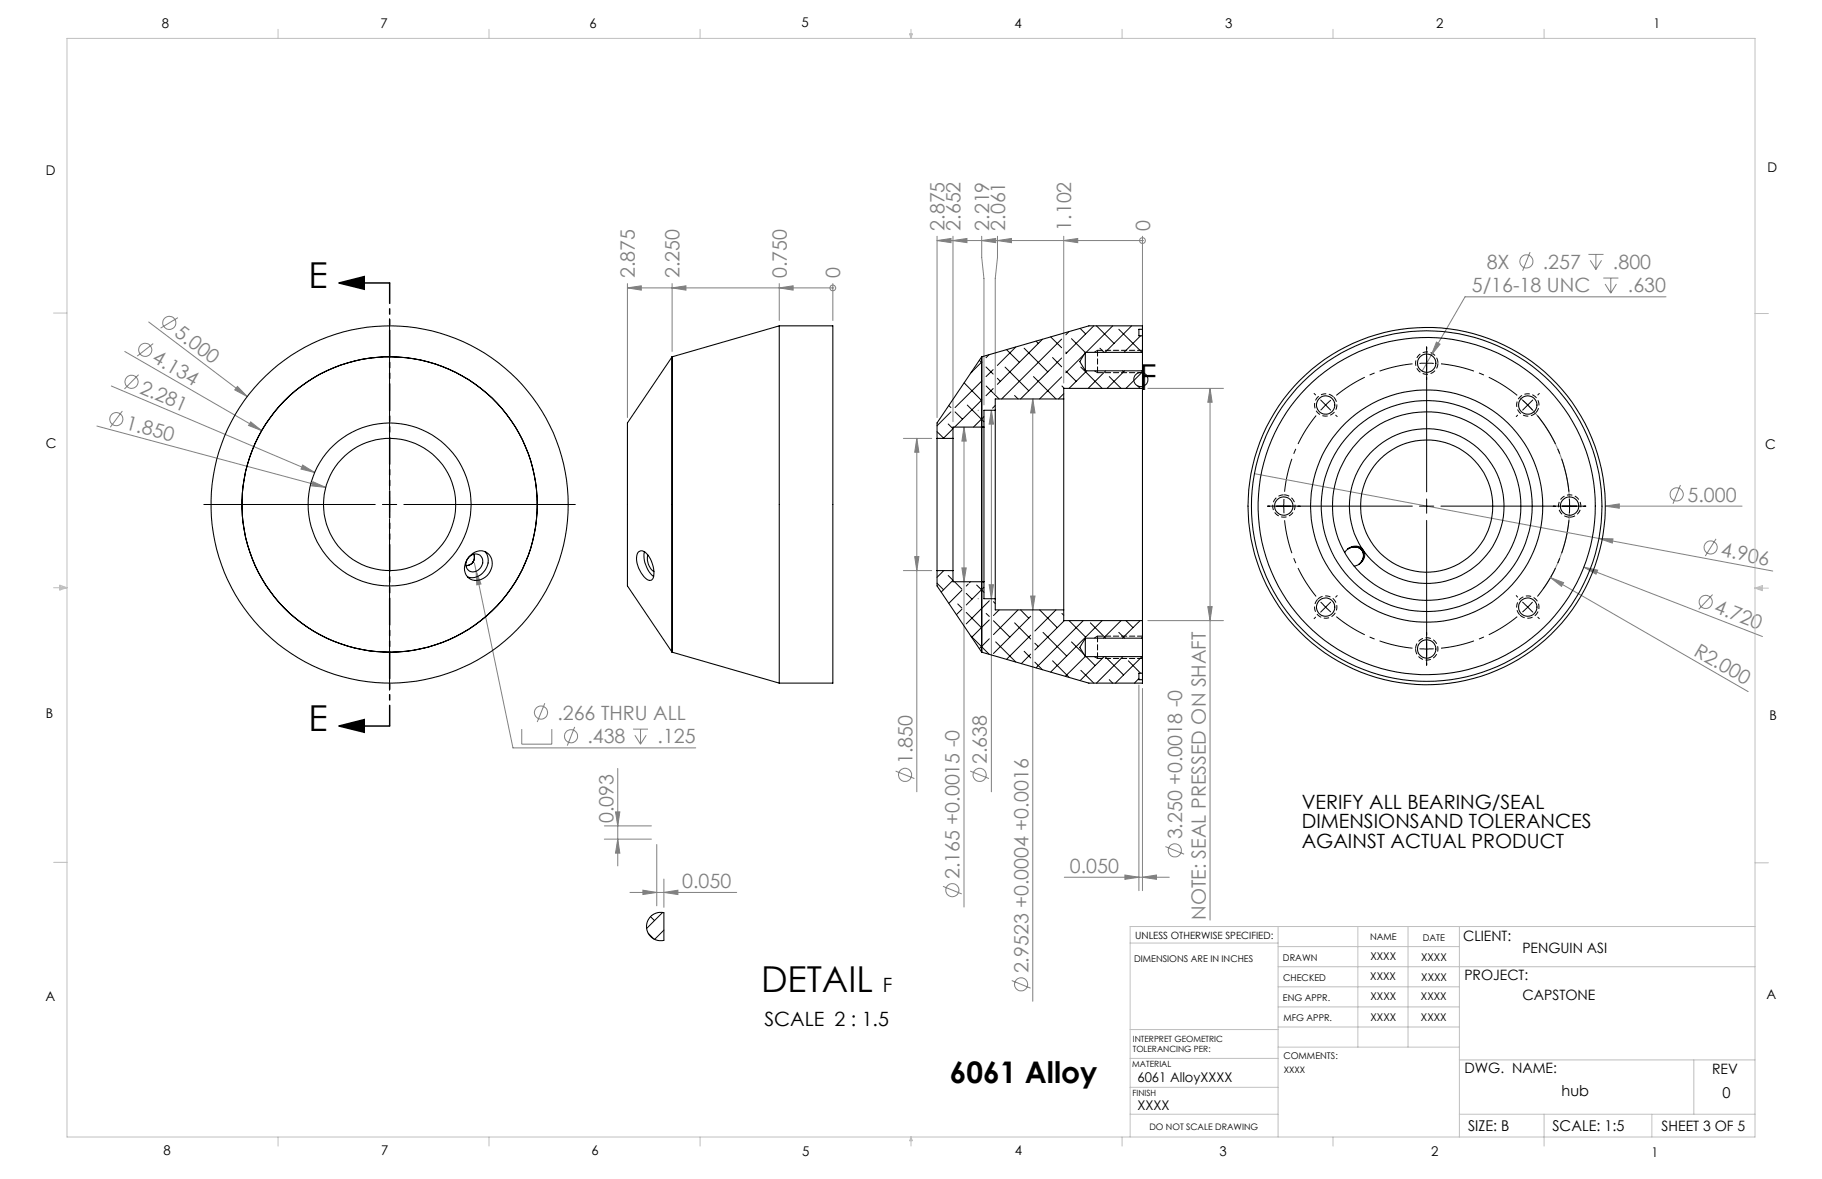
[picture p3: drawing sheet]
<svg xmlns="http://www.w3.org/2000/svg" width="432mm" height="279mm" viewBox="0 0 432 279" stroke-linecap="round" stroke-linejoin="round" font-family="sans-serif">
<g fill="none" stroke="#808080" stroke-width=".24">
<path d="M222.1 57h48.7M222.1 56v43M222.1 57l3.3-.5v1zM225.8 56v43.9M225.8 57l3.4-.5v1zM232.7 56v5l.5 5v30M232.7 57l3.3-.5v1zM236.4 56v5l-.5 5v27.3M236.4 57l3.3-.5v1zM252.1 56v34.8M252.1 57l3.3-.5v1zM270.8 57h.1"/>
<path d="M270.8 56v22.3M362.6 59.7l-1.7 4.5M35.2 76.3l23.4 17.7M42.2 75.3l-4.1 2.5M148.7 68.2h48.7M148.7 67.2v31.8M148.7 68.2l3.3-.5v1.1zM159.3 67.2v16.1M159.3 68.2l3.3-.5v1.1zM184.7 67.2v8.8M184.7 68.2l3.3-.5v1.1zM197.4 68.2h.1"/>
<path d="M197.4 67.2v8.8M376.4 60.3h3.6M376.9 61.7l1.3 2.2M378.2 60.3v3.6M379.6 61.7l-1.4 2.2M380 65.9h3.5M380.4 67.3l1.3 2.2M381.7 65.9v3.6M383.1 67.3l-1.4 2.2M394.8 70.3h-47.6l-8 13.9M26.4 91.5l48.2 20.5M29 97.4l-2.9 3.8"/>
<path d="M29.6 83.3l32.4 18.8M32.8 88.8l-3.3 3.4M36.3 81.4l-3.8 3M56.3 91.6l2.3 2.4-3-1.6zM59.4 100l2.6 2.1-3.1-1.3zM231.8 97.2h.1M234.9 97.2l.5 3.3h-1zM234.9 97.2v90.4M244.8 94.5l.5 3.4h-1zM244.8 94.5v142.8M272 92h17.9M286.8 92v126.1"/>
<path d="M286.8 92l.5 3.3h-1.1zM339.2 84.2l-2.2 3.7M340.4 81.1l.9 .5-2.1 2.6zM360.2 94.2a33.8 33.8 0 0 1 5.5 45.3M23 101l54.2 14.5M71.7 110.2l2.9 1.8-3.3-.8zM74.2 114.2l3 1.3-3.3-.4zM214.1 103.9h6.7M217.3 103.9l.5 3.3h-1zM217.3 103.9v83.7M228.5 101.2l.5 3.3h-1zM228.5 101.2v113.7"/>
<path d="M297.3 112.3l81.6 15.3M380.4 119.9l3.4-.5v1zM380.4 119.9h32.5M398.3 114.9l-1.8 4.5M112.4 133.4l.4 1.9M112.8 135.3l1.2 3.1-1 .2zM112.8 135.3l8.8 41.9h43.3M214.1 135.2h6.7M216.8 131.9h1l-.5 3.3zM228 134.6h1l-.5 3.3zM234.4 138.6h1l-.5 3.3zM367.5 136.9l3.1 1.2-.5 .9z"/>
<path d="M367.5 136.9l46.8 27M375.4 134.4l3.2 .7-.4 1zM375.4 134.4l42.3 16.4M378.9 127.6l3.4 .1-.2 1zM378.9 127.6l41.2 7.7M406.7 127.7l-2.6 4.1M231.8 141.9h.1M244.3 141.3h1l-.5 3.2zM272 147.1h17.9M286.2 143.8h1.1l-.5 3.3zM405.9 140.9l-3.3 3.5M123.6 172.8v3.6h7.2v-3.6"/>
<path d="M129.1 166.7l-1.8 4.4M136.2 172.3l-1.8 4.4M150 172.8h3.6M150.5 174.2l1.3 2.2M151.8 172.8v3.6M153.1 174.2l-1.3 2.2M269.9 162.3v48.8M270.8 163.2v47.9M143.2 195.7h11.2M143.2 198.9h11.2M145.9 192.4h1l-.5 3.3zM146.4 198.9l.5 3.3h-1z"/>
<path d="M146.4 182.1v23.1M212.3 182.7l4.4 1.8M229.9 182.7l4.5 1.8M149.3 211.5h25.3M152.4 211l3.2 .5-3.2 .5zM155.6 200.1v14.6M157.3 211.5l3.4-.5v1zM157.3 208.3v6.7M223.5 210l4.4 1.8M252.2 207.9h24.9M266.6 207.4l3.3 .5-3.3 .5zM270.8 207.9l3.3-.5v1z"/>
<path d="M276.2 200.6l4.4 1.8M239.8 232.4l4.4 1.8"/>
<circle cx="270.7" cy="57" r=".69"/>
<circle cx="40.1" cy="76.5" r="1.55"/>
<circle cx="197.4" cy="68.2" r=".68"/>
<circle cx="361.7" cy="62" r="1.56"/>
<circle cx="27.6" cy="99.3" r="1.56"/>
<circle cx="31.2" cy="90.5" r="1.55"/>
<circle cx="34.4" cy="82.9" r="1.55"/>
<circle cx="397.4" cy="117.1" r="1.55"/>
<circle cx="405.4" cy="129.7" r="1.56"/>
<circle cx="404.2" cy="142.7" r="1.55"/>
<circle cx="128.2" cy="168.9" r="1.55"/>
<circle cx="135.3" cy="174.5" r="1.55"/>
<circle cx="214.5" cy="183.6" r="1.56"/>
<circle cx="232.2" cy="183.6" r="1.56"/>
<circle cx="225.7" cy="211" r="1.55"/>
<circle cx="278.4" cy="201.5" r="1.56"/>
<circle cx="242" cy="233.3" r="1.55"/>
</g>
<g fill="none" stroke="#000" stroke-width=".24">
<path d="M92.3 75.5v40.7M311.4 93.2l.4 .4M313 94.8l1.2 1.2M314.2 96l-1.2 1.2M314.2 96l1.1 1.2M315.4 94.8l-1.2 1.2M316.5 98.4l.4 .3M336.4 86.1h3.4M338.1 82.2v34.4M359.7 98.4l-.4 .3M360.8 94.8l2.4 2.4M363.3 94.8l-2.4 2.4"/>
<path d="M364.8 93.2l-.3 .4M48.3 119.6h40.6M90.6 119.6h3.4M92.3 117.9v3.3M95.7 119.6h40.6M300.4 119.9h34.3M304.3 118.3v3.3M336.4 119.9h3.4M338.1 118.3v3.3M341.5 119.9h34.3M371.9 118.3v3.3M92.3 122.9v40.7"/>
<path d="M338.1 123.3v34.4M311.8 146.3l-.4 .3M313 142.7l2.4 2.4M315.3 142.7l-2.3 2.4M316.9 141.1l-.4 .4M336.4 153.7h3.4M359.3 141.1l.4 .4M360.9 142.7l1.2 1.2M362.1 143.9l-1.3 1.2M362.1 143.9l1.2 1.2M363.2 142.7l-1.1 1.2M364.5 146.3l.3 .3"/>
<circle cx="270.4" cy="89.9" r="1.69"/>
</g>
<path d="M80.3 67.1l6-1.6v3zM80.3 67.1h12M80.3 172l6-1.5v3zM80.3 172h12" fill="none" stroke="#000" stroke-width=".35"/>
<path d="M316.1 94.1a2.65 2.65 0 0 1-1.2 4.4 2.65 2.65 0 0 1-3.3-3.1 2.65 2.65 0 0 1 4.3-1.5l.2 .2M340.8 86a2.65 2.65 0 0 1-3.9 2.4 2.65 2.65 0 0 1-.2-4.6 2.65 2.65 0 0 1 4.1 2v.2M364 97.8a2.65 2.65 0 0 1-4.5-1.1 2.65 2.65 0 0 1 3.1-3.3 2.65 2.65 0 0 1 1.5 4.3l-.1 .1M304.3 117.3a2.65 2.65 0 0 1 2.3 3.9 2.65 2.65 0 0 1-4.5 .2 2.65 2.65 0 0 1 1.9-4.1h.3M372 122.6a2.65 2.65 0 0 1-2.3-3.9 2.65 2.65 0 0 1 4.5-.2 2.65 2.65 0 0 1-2 4l-.2 .1M312.3 142a2.65 2.65 0 0 1 4.4 1.1 2.65 2.65 0 0 1-3.1 3.4 2.65 2.65 0 0 1-1.4-4.3l.1-.2M335.5 153.8a2.65 2.65 0 0 1 3.9-2.3 2.65 2.65 0 0 1 .2 4.5 2.65 2.65 0 0 1-4.1-2v-.2M360.2 145.7a2.65 2.65 0 0 1 1.1-4.4 2.65 2.65 0 0 1 3.4 3.1 2.65 2.65 0 0 1-4.3 1.5l-.2-.2" fill="none" stroke="#000" stroke-width=".24" stroke-dasharray="1.3 .6" stroke-dashoffset="-.1" stroke-linecap="butt"/>
<path d="M311.9 98.5a33.9 33.9 0 0 0-7.5 18M334.8 86.2a33.9 33.9 0 0 0-18.1 7.5M359.6 93.7a33.9 33.9 0 0 0-18.1-7.5M371.8 116.5a33.9 33.9 0 0 0-7.4-18M304.4 123.3a33.9 33.9 0 0 0 7.5 18.1M316.7 146.1a33.9 33.9 0 0 0 18.1 7.5M341.5 153.6a33.9 33.9 0 0 0 18.1-7.5M364.4 141.4a33.9 33.9 0 0 0 7.4-18.1" fill="none" stroke="#000" stroke-width=".24" stroke-dasharray="15.2 1.3 1.3 1.3" stroke-dashoffset="7.2" stroke-linecap="butt"/>
<path d="M92.4 67v105" fill="none" stroke="#000" stroke-width=".35" stroke-dasharray="6.3 1.3 1.3 1.3 1.3 1.3" stroke-dashoffset="1.5"/>
<g fill="none" stroke="#c0c0c0" stroke-width=".24">
<path d="M15.9 9.1h400v260.4h-400zM65.9 6.9v2.2M115.9 6.9v2.2M165.9 6.9v2.2M215.6 8h.6l-.3 1.1zM215.7 8l.2 1.1M215.9 6.9v2.2M216 8l-.1 1.1M265.9 6.9v2.2M315.9 6.9v2.2M365.9 6.9v2.2M12.7 74.2h3.2"/>
<path d="M415.9 74.3h3.2M12.7 139.3h3.2M14.2 139.1l1.7 .2M14.2 138.7l1.7 .6-1.7 .5zM15.9 139.3l-1.7 .3M415.9 139.4h3.2M415.9 139.4l1.8-.6v1.2zM415.9 139.4l1.8 .3M417.7 139.2l-1.8 .2M12.7 204.4h3.2M302.9 219.6v49.9M321.8 219.6v28.5"/>
<path d="M333.7 219.6v28.5M345.9 219.6v49.9M415.9 204.5h3.2M415.9 219.6h-148.1v49.9M267.8 223.5h35.1M302.9 229.1h113M302.9 233.9h43M302.9 224.3h43M302.9 238.6h43M267.8 257.7h35.1M267.8 250.8h35.1M267.8 244h35.1"/>
<path d="M302.9 248.1h43M302.9 243.4h43M345.9 251.2h70M401.4 251.2v12.9M65.9 269.5v2.1M115.9 269.5v2.1M165.9 269.5v2.1M215.9 269.5v2.1M215.9 269.5l.3 .8h-.6zM265.9 269.5v2.1M267.8 264.1h35.1M315.9 269.5v2.1"/>
<path d="M345.9 264.1h70M365.9 264.1v7.5M391.5 264.1v5.4"/>
</g>
<path d="M260.1 83v5.3M260.1 150.8v5.2" fill="none" stroke="#000" stroke-width=".24" stroke-dasharray="1.3 .6" stroke-dashoffset="-.1"/>
<path d="M270.8 88.3h-10.7M270.8 83h-10.7M270.8 156h-10.7M270.8 150.8h-10.7" fill="none" stroke="#000" stroke-width=".24" stroke-dasharray="1.3 .6" stroke-dashoffset=".1"/>
<path d="M260.1 83l-.8 .5M260.1 88.3l-.8-.5M260.1 150.8l-.8 .4M260.1 156l-.8-.4" fill="none" stroke="#000" stroke-width=".24" stroke-dasharray="1.3 .6" stroke-dashoffset=".5"/>
<path d="M80.3 67.1l6-1.6v3zM80.3 172l6-1.5v3z" fill="#000"/>
<g fill="#808080">
<path d="M56.3 91.6l2.3 2.4-3-1.6z"/>
<path d="M59.4 100l2.6 2.1-3.1-1.3z"/>
<path d="M71.7 110.2l2.9 1.8-3.3-.8z"/>
<path d="M74.2 114.2l3 1.3-3.3-.4z"/>
<path d="M367.5 136.9l3.1 1.2-.5 .9z"/>
<path d="M375.4 134.4l3.2 .7-.4 1z"/>
<path d="M378.9 127.6l3.4 .1-.2 1z"/>
<path d="M380.4 119.9l3.4-.5v1z"/>
<path d="M252.1 57l3.3-.5v1zM236.4 57l3.3-.5v1zM232.7 57l3.3-.5v1zM225.8 57l3.4-.5v1zM222.1 57l3.3-.5v1zM184.7 68.2l3.3-.5v1.1zM159.3 68.2l3.3-.5v1.1zM148.7 68.2l3.3-.5v1.1z"/>
<path d="M112.8 135.3l.2 3.3 1-.2zM340.4 81.1l-1.2 3.1 2.1-2.6z"/>
<path d="M152.4 211l3.2 .5-3.2 .5zM157.3 211.5l3.4-.5v1z"/>
<path d="M145.9 192.4h1l-.5 3.3zM146.4 198.9l.5 3.3h-1z"/>
<path d="M270.8 207.9l3.3-.5v1zM266.6 207.4l3.3 .5-3.3 .5z"/>
<path d="M286.2 143.8h1.1l-.5 3.3zM286.8 92l.5 3.3h-1.1z"/>
<path d="M244.8 94.5l.5 3.4h-1zM244.3 141.3h1l-.5 3.2zM234.9 97.2l.5 3.3h-1zM234.4 138.6h1l-.5 3.3zM228.5 101.2l.5 3.3h-1zM228 134.6h1l-.5 3.3zM217.3 103.9l.5 3.3h-1zM216.8 131.9h1l-.5 3.3z"/>
</g>
<g fill="none" stroke="#000" stroke-width=".25">
<path d="M184.7 77.2v84.7M184.7 77.2h12.7v84.7h-12.7M184.7 77.2l-25.4 7.4M270.8 78v1.6M270.8 78v-.8h-12.7l-25.4 7.4M270.8 79.6v3.9M270.8 78h-.9v1.6h.9M159.3 84.6v70M159.3 84.6l-10.6 15.6v38.7l10.6 15.7M232.7 84.6v70M232.7 84.6l-10.6 15.6v3.7M235.9 97.2v44.7"/>
<path d="M235.9 97.2h-2.7v4M252.1 94.5v50M252.1 94.5h-16.2v2.7M257.2 83.5v4.4M257.2 83.5h13.6M257.2 83.5l-1.3 2.2 1.3 2.2M257.2 87.9h13.6M270.8 83.5v4.4M270.8 92v55.1M270.8 87.9v4.1M270.8 92h-18.7v2.5M222.1 103.9v31.3"/>
<path d="M222.1 103.9h3.7M225.8 103.9v31.3M233.2 101.2v36.7M233.2 101.2h-7.4v2.7M111.2 132a1.84 1.84 0 0 1 2.6-.4 1.84 1.84 0 0 1 .3 2.6 1.95 1.95 0 0 1-1.7 1.3 1.95 1.95 0 0 1-1.9-1.1v-.3a2.33 2.33 0 0 1 .7-2.1zM111.2 131.9a2.97 2.97 0 0 1 3.7-1.2 2.97 2.97 0 0 1 1.7 3.6 3.7 3.7 0 0 1-5.5 2.7 3.5 3.5 0 0 1 .1-5.1zM112.3 131.3a2 2 0 0 1-1.8 2.8M114.9 130.7a3.9 3.9 0 0 1 0 4.5 3.9 3.9 0 0 1-4.1 1.5M151.3 130.8a1.27 1.27 0 0 1 1.9 .4 6.4 6.4 0 0 1 1.5 5.9 1.06 1.06 0 0 1-1.7-.1 6.2 6.2 0 0 1-1.9-5.9zM152.7 130.7a6.7 6.7 0 0 0 2.2 5.9M153.6 131.6a3.7 3.7 0 0 0 1.4 3.9M222.1 135.2h3.7"/>
<path d="M222.1 135.2v3.7l10.6 15.7M225.8 135.2v2.7h7.4M233.2 137.9v4h2.7M319.4 130.1a2.23 2.23 0 0 1 2.6-.3 2.23 2.23 0 0 1 1.1 2.2l-.3 .9-.8 .9M322.7 129.9l.7 .9M322.7 129.9a2.86 2.86 0 0 0-4 1.1M322.7 129.9a18.3 18.3 0 0 1 13.6-28.3 18.3 18.3 0 0 1 18.8 25.1 18.3 18.3 0 0 1-30.9 5.1l-.8-1M323.4 130.8a2.88 2.88 0 0 1-2.5 3.4M159.3 154.6l25.4 7.3M232.7 154.6l25.4 7.3h12.7v-.8M235.9 141.9v2.6h16.2M252.1 144.5v2.6h18.7"/>
<path d="M257.2 151.2v4.4M257.2 151.2h13.6M257.2 155.6h13.6M257.2 151.2l-1.3 2.2 1.3 2.2M270.8 159.5v1.6M270.8 151.2v4.4M270.8 147.1v4.1M270.8 155.6v3.9M270.8 159.5h-.9v1.6h.9M157.3 216.3v6.5"/>
<circle cx="314.2" cy="96" r="2.18"/>
<circle cx="338.1" cy="86" r="2.17"/>
<circle cx="362.1" cy="96" r="2.19"/>
<circle cx="92.3" cy="119.5" r="35"/>
<circle cx="92.3" cy="119.6" r="42.3"/>
<circle cx="92.3" cy="119.6" r="15.7"/>
<circle cx="92.3" cy="119.6" r="19.3"/>
<circle cx="304.3" cy="119.9" r="2.17"/>
<circle cx="338.1" cy="119.9" r="22.3"/>
<circle cx="338.1" cy="119.9" r="42.3"/>
<circle cx="338.1" cy="119.9" r="27.5"/>
<circle cx="338.1" cy="119.9" r="15.7"/>
<circle cx="338.1" cy="119.9" r="40"/>
<circle cx="338.1" cy="119.9" r="41.5"/>
<circle cx="338.1" cy="119.9" r="25"/>
<circle cx="372" cy="119.9" r="2.17"/>
<circle cx="314.2" cy="143.9" r="2.17"/>
<circle cx="338.1" cy="153.8" r="2.17"/>
<circle cx="362.1" cy="143.9" r="2.18"/>
</g>
<g fill="none" stroke="#000" stroke-width=".24">
<path d="M249 79.8l2.6 2.6M253.4 78.6l-.8 .7M256 77.8l1.3 1.3M259.2 77.2l-6.6 6.6M259.9 77.2l4.1 4.2M263.7 77.2l-6.3 6.3M265.1 78l5.6 5.5M268.2 77.2l-6.3 6.3M270.3 79.6l-3.9 3.9M224.9 96.1l.5 .5M225.4 97.6l-3.3 3.3M226.3 97.6l1.8 1.7"/>
<path d="M228.5 90.7l4.1 4.2M229.2 96l4 3.9M230.3 88.1h.1M232.1 85.4l.6 .6M232.7 90.3l-6.4 6.3M232.7 85.8l-2.7 2.6M232.7 94.8l-6.5 6.4M232.7 90.3h.1M233.2 98.7l-2.5 2.5M233.7 87l1.7 1.7M233.7 91.5l1.7 1.6M234.4 84l-.7 .8"/>
<path d="M235.4 92.1l-1.7 1.7M235.4 87.6l-1.7 1.7M235.5 93.3l1.3 1.2M235.9 96.1l-.7 .6M236.4 89.6l.7 .8M238.2 87l5.6 5.6M238.5 82.9l3.1 3M240.5 93.7l.8 .8M240.7 82.2l-4.3 4.4M242.7 82.5l5.6 5.6M244.9 89.3l5.4 5.2M245.5 80.8l.6 .6"/>
<path d="M247.1 80.4l-10.7 10.7M249.4 84.7l2.2 2.2M251.6 80.4l-14.2 14.1M251.6 89.3l-5.2 5.2M251.6 84.8l-9.7 9.7M251.7 91.5l.5 .5M252.1 93.3l-1.2 1.2M252.6 87.9l2.5 2.5M252.6 83.4l.2 .2M253.9 80.3l3.3 3.2M256.2 87l5 5M256.9 84l-4.3 4.3"/>
<path d="M257.6 87.9l-4.2 4.1M260.7 82.5l1 1M262 87.9l-4.1 4.1M262.9 89.3l2.8 2.7M266 87.9l.3 .2M266.5 87.9l-4.1 4.1M269.6 91.5l.6 .5M270.5 87.9l.3 .2-4 3.9M222.1 102.3l1.5 1.5M224.7 100.5l1.1 1.1-2.2 2.3M222.1 138.2l1.5 1.6M223.7 135.2l-1.6 1.6"/>
<path d="M224.7 136.4l1.1 1.1-2.7 2.8M226.2 137.9l1.8 1.7M228 139.9l-3.1 3.1M229.5 138.4l-.5 .5M230 137.9l-.3 .2M231.5 138.6l1.7 1.8M233.2 139.2l-4.2 4.2M227 143.1l1 1M228 144.4l-1.3 1.3M229 145.1l3.6 3.6M229 140.6l1.4 1.4M230 150.7l4.4 4.3"/>
<path d="M233.7 145.4l.8 .7M234.5 142.4l-5.5 5.4M234.5 146.9l-4.2 4.1M234.5 151.4l-2.4 2.3M235.4 147.1l3.9 3.9M235.4 142.6l.5 .4M236 152.1l4.7 4.8M236.8 144.5l-1.4 1.4M240.5 147.6l3.8 3.8M241.3 144.5l-5.9 5.9M241.9 144.5l1.9 2M242.7 154.3l1.6 1.6"/>
<path d="M244.3 150.5l-5.8 5.7M244.3 146.1l-8.9 8.8M244.3 155l-2.3 2.3M245.3 156.9l1.8 1.8M245.3 152.4l.8 .8M246.4 144.5l4.1 4.2M247.2 149.9l5.6 5.6M249.4 156.6l4 3.9M250.3 144.5l-5 5M251.7 145.4l.4 .4M252.2 147.1l-6.9 6.9M253.4 147.1l3.9 3.9"/>
<path d="M253.9 152.1l3 3M256.2 158.9l3 3M256.7 147.1l-11.2 11.2M257.2 155.6l-4.7 4.7M257.4 155.6l2.1 2.1M258.4 147.6l3.6 3.6M261.2 147.1l-12.2 12.2M261.7 155.6l-5.7 5.7M261.9 155.6l4.4 4.3M265.1 149.9l1.4 1.3M265.7 147.1l-4.2 4.1M266.1 155.6l-6.2 6.3"/>
<path d="M266.8 147.1l1.7 1.6M267.4 156.6l2.9 2.9M270.2 147.1l-4.2 4.1M270.7 155.6l-6.4 6.3M270.8 151l-.3 .2M262.9 161.1l.8 .8M269.9 160.8l-1 1.1M154.2 217.2l.9 1M157 216.3l-3.8 3.7M157.3 216.3h-1.3l-1.5 .6-1 1.2-.3 1.3 .2 1.4 .4 .7 .7 .7 1.3 .6h1.5M153.6 221.2l1.4 1.3M157.3 220.4l-2.1 2.2"/>
</g>
<g font-size="8.5">
<text x="73.1" y="68.3">E</text>
<text x="270" y="92.4">F</text>
<text x="73.1" y="173.3">E</text>
<text x="180.4" y="235">DETAIL</text>
</g>
<text font-size="7.1" x="225.1" y="256.5">6061 Alloy</text>
<g font-size="4.7" fill="#808080">
<text x="223.9" y="54.7" transform="rotate(-90 223.9 54.7)">2.875</text>
<text x="227.6" y="54.7" transform="rotate(-90 227.6 54.7)">2.652</text>
<text x="234.4" y="54.7" transform="rotate(-90 234.4 54.7)">2.219</text>
<text x="238.2" y="54.7" transform="rotate(-90 238.2 54.7)">2.061</text>
<text x="253.9" y="54.7" transform="rotate(-90 253.9 54.7)">1.102</text>
<text x="272.5" y="54.7" transform="rotate(-90 272.5 54.7)">0</text>
<text x="150.5" y="65.9" transform="rotate(-90 150.5 65.9)">2.875</text>
<text x="161" y="65.9" transform="rotate(-90 161 65.9)">2.250</text>
<text x="186.4" y="65.9" transform="rotate(-90 186.4 65.9)">0.750</text>
<text x="199.1" y="65.9" transform="rotate(-90 199.1 65.9)">0</text>
<text x="352.3" y="63.6">8X</text>
<text x="365.6" y="63.6">.257</text>
<text x="382.3" y="63.6">.800</text>
<text x="348.8" y="69.3">5/16-18 UNC</text>
<text x="385.8" y="69.3">.630</text>
<text x="41.1" y="79.4" transform="rotate(37 41.1 79.4)">5.000</text>
<text x="35.8" y="85.7" transform="rotate(30 35.8 85.7)">4.134</text>
<text x="32.9" y="93" transform="rotate(23 32.9 93)">2.281</text>
<text x="29.6" y="101.6" transform="rotate(15 29.6 101.6)">1.850</text>
<text x="399.9" y="118.8">5.000</text>
<text x="407.6" y="131.9" transform="rotate(11 407.6 131.9)">4.906</text>
<text x="406" y="145.1" transform="rotate(21 406 145.1)">4.720</text>
<text x="401.2" y="155.1" transform="rotate(30 401.2 155.1)">R2.000</text>
<text x="132.1" y="170.6">.266 THRU ALL</text>
<text x="139.2" y="176.2">.438</text>
<text x="155.8" y="176.2">.125</text>
<text x="216.2" y="181" transform="rotate(-90 216.2 181)">1.850</text>
<text x="233.9" y="181" transform="rotate(-90 233.9 181)">2.638</text>
<text x="145.4" y="195" transform="rotate(-90 145.4 195)">0.093</text>
<text x="280.2" y="198.9" transform="rotate(-90 280.2 198.9)">3.250 +0.0018 -0</text>
<text x="227.4" y="208.4" transform="rotate(-90 227.4 208.4)">2.165 +0.0015 -0</text>
<text x="253.6" y="206.9">0.050</text>
<text x="161.7" y="210.5">0.050</text>
<text x="285.8" y="218" transform="rotate(-90 285.8 218)">NOTE: SEAL PRESSED ON SHAFT</text>
<text x="243.7" y="230.7" transform="rotate(-90 243.7 230.7)">2.9523 +0.0004 +0.0016</text>
</g>
<g font-size="4.7">
<text x="308.5" y="191.8">VERIFY ALL BEARING/SEAL</text>
<text x="308.5" y="196.3">DIMENSIONSAND TOLERANCES</text>
<text x="308.5" y="200.9">AGAINST ACTUAL PRODUCT</text>
<text x="209.2" y="235">F</text>
<text x="181.2" y="243.2">SCALE 2 : 1.5</text>
</g>
<g font-size="3.5">
<text x="370.1" y="259.6">hub</text>
<text x="408.2" y="260.2">0</text>
<text x="347.9" y="268">SIZE: B</text>
<text x="367.9" y="268">SCALE: 1:5</text>
</g>
<g font-size="3.4">
<text x="346.8" y="223.1">CLIENT:</text>
<text x="360.8" y="225.8">PENGUIN ASI</text>
<text x="347.1" y="232.3">PROJECT:</text>
<text x="360.8" y="237.1">CAPSTONE</text>
<text x="347.1" y="254.2">DWG. NAME:</text>
<text x="405.7" y="254.5">REV</text>
<text x="393.8" y="267.9">SHEET 3 OF 5</text>
</g>
<g font-size="3.2">
<text x="38.3" y="6.7">8</text>
<text x="90.2" y="6.7">7</text>
<text x="139.7" y="6.5">6</text>
<text x="190" y="6.5">5</text>
<text x="240.4" y="6.5">4</text>
<text x="290.4" y="6.7">3</text>
<text x="340.4" y="6.5">2</text>
<text x="391.9" y="6.7">1</text>
<text x="10.9" y="41.6">D</text>
<text x="418.9" y="40.7">D</text>
<text x="10.9" y="106.3">C</text>
<text x="418.4" y="106.4">C</text>
<text x="10.8" y="170.2">B</text>
<text x="419.4" y="170.6">B</text>
<text x="10.8" y="237.2">A</text>
<text x="418.6" y="236.8">A</text>
<text x="269.6" y="256.5">6061 AlloyXXXX</text>
<text x="269.6" y="263.2">XXXX</text>
<text x="38.8" y="273.8">8</text>
<text x="90.4" y="273.8">7</text>
<text x="140.2" y="273.8">6</text>
<text x="190.1" y="273.9">5</text>
<text x="240.5" y="273.8">4</text>
<text x="289" y="273.9">3</text>
<text x="339.1" y="273.8">2</text>
<text x="391.4" y="274.1">1</text>
</g>
<g font-size="2.5">
<text x="324.8" y="227.6">XXXX</text>
<text x="336.8" y="227.7">XXXX</text>
<text x="324.8" y="232.3">XXXX</text>
<text x="336.8" y="232.5">XXXX</text>
<text x="324.8" y="237.1">XXXX</text>
<text x="336.8" y="237">XXXX</text>
<text x="324.8" y="241.9">XXXX</text>
<text x="336.8" y="241.8">XXXX</text>
</g>
<text font-size="2.4" x="269" y="222.4">UNLESS OTHERWISE SPECIFIED:</text>
<g font-size="2.2">
<text x="268.8" y="228">DIMENSIONS ARE IN INCHES</text>
<text x="304.1" y="227.7">DRAWN</text>
<text x="324.7" y="222.9">NAME</text>
<text x="337.2" y="222.9">DATE</text>
<text x="304.1" y="232.6">CHECKED</text>
<text x="304" y="237.2">ENG APPR.</text>
<text x="304.2" y="241.9">MFG APPR.</text>
<text x="304.1" y="250.9">COMMENTS:</text>
</g>
<g font-size="2.1">
<text x="304.2" y="254.3">XXXX</text>
<text x="272.4" y="267.8">DO NOT SCALE DRAWING</text>
</g>
<g font-size="2">
<text x="268.5" y="246.8">INTERPRET GEOMETRIC</text>
<text x="268.5" y="249.4">TOLERANCING PER:</text>
<text x="268.3" y="252.9">MATERIAL</text>
<text x="268.4" y="259.7">FINISH</text>
</g>
</svg>
